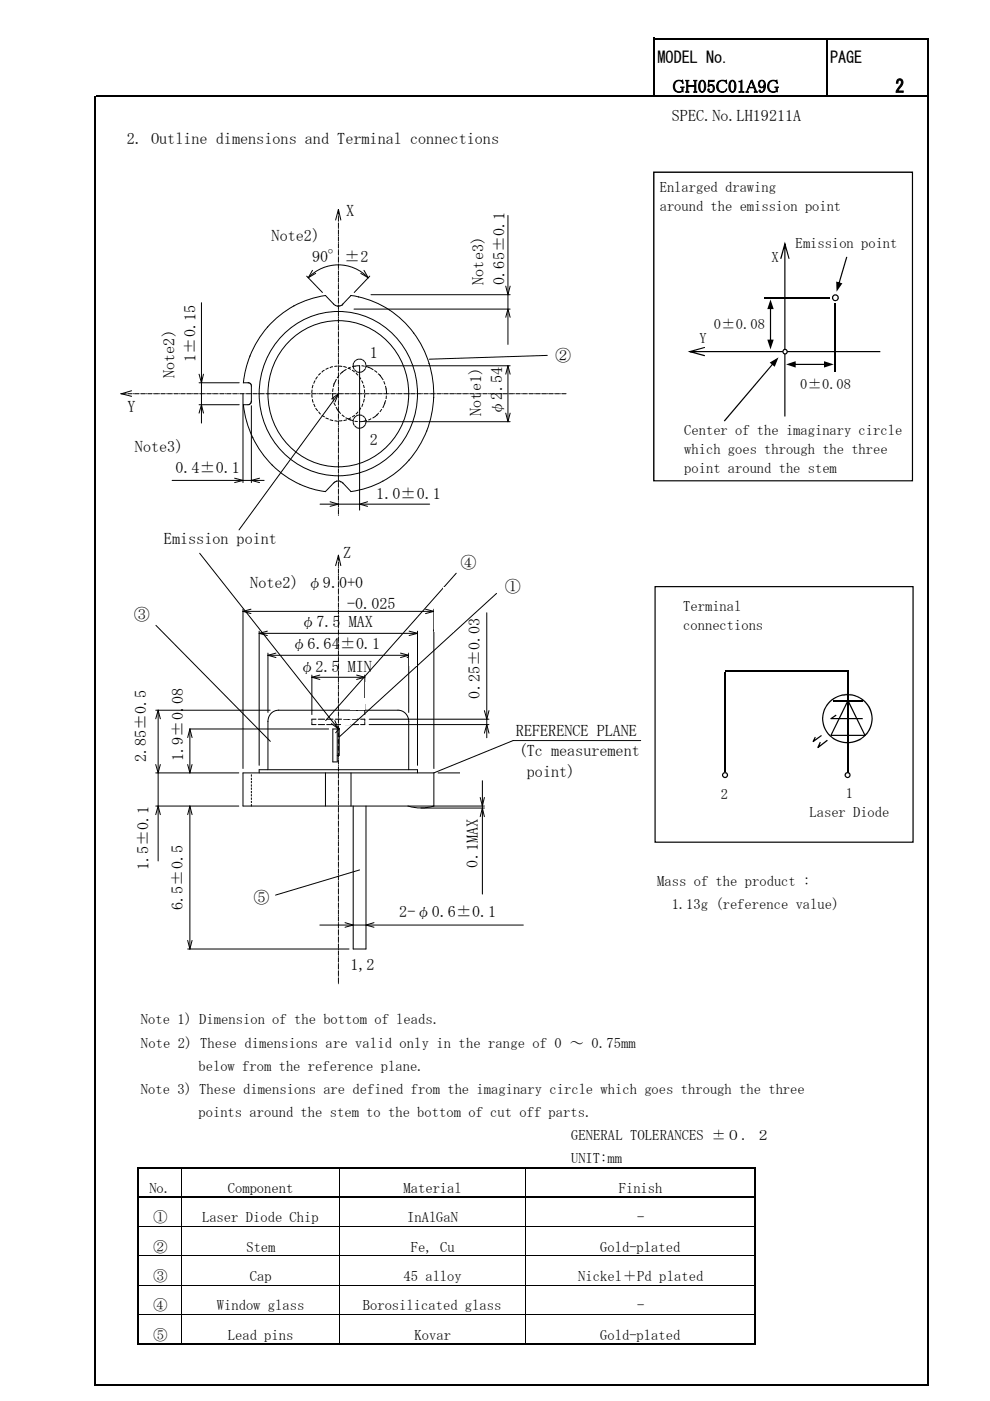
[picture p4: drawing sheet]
<svg xmlns="http://www.w3.org/2000/svg" width="210mm" height="297mm" viewBox="0 0 210 297" stroke-linecap="round" stroke-linejoin="round" font-family="sans-serif">
<g fill="none" stroke="#000" stroke-width=".21">
<path d="M65 58.5l3.4 3.5M65.4 58.9a8.7 8.7 0 0 1 12.7 0M66.3 57.3l-.9 1.6M66.9 58l-1.5 .9M71.8 44.4v1M71.8 45.6h.1M71.8 45.9v.9M71.8 47v.1M71.8 47.3v1M71.8 48.5h.1M71.8 48.8v.9M71.8 49.9v.1"/>
<path d="M71.8 50.2v.9M71.8 51.4h.1M71.8 51.6v1M71.8 52.8v.1M71.8 53.1v.9M71.8 54.3h.1M71.8 54.6v.9M71.8 55.7v.1M71.8 56v.9M71.8 57.1v.1M71.8 57.4v1M71.8 58.6v.1"/>
<path d="M71.8 58.9v.9M71.8 44.4l.5 2.3M71.8 44.4l-.6 2.3M76.5 58l1.6 .9M77.2 57.3l.9 1.6M78.4 58.5l-3.3 3.5M107.7 45.7v27.3M42.2 79.3l.5 1.9 .4-1.9M42.7 64.2v25.5M57.8 68.2a19.8 19.8 0 0 1 11.2-5.5l1.7 1.8a1.33 1.33 0 0 0 2 0l1.7-1.8a21 21 0 0 1 16.3 27.9 20.2 20.2 0 0 1-16.3 13.6l-1.8-1.9a1.32 1.32 0 0 0-1.9 .1l-1.7 1.8a20.6 20.6 0 0 1-17.4-18.4h1.3l.3-.4 .1-3.6a.65 .65 0 0 0-.7-.6h-1a21.4 21.4 0 0 1 6.2-13zM60.4 70.6a16.6 16.6 0 0 1 27.5 8 17.3 17.3 0 0 1-16.1 22.3 17.3 17.3 0 0 1-15.7-23.8 17.5 17.5 0 0 1 4.3-6.5zM61.2 72.5a14.8 14.8 0 0 1 15-3.8 14.8 14.8 0 0 1 10.2 11.6 15.2 15.2 0 0 1-17.7 18.4 15.7 15.7 0 0 1-7.5-26.2z"/>
<path d="M67.3 79.9l-.3 .4M67.9 79.2l-.3 .3M68.7 78.5l-.4 .4M69.6 78.1l-.5 .2M70.5 77.8l-.5 .1M71.5 77.6l-.5 .1M71.8 60.1h.1M71.8 60.3v1M71.8 61.5v.1M71.8 61.8v.9M71.8 62.9v.1M71.8 63.2v1"/>
<path d="M71.8 64.4h.1M71.8 64.7v.9M71.8 65.8v.1M71.8 66.1v1M71.8 67.3v.1M71.8 67.6v.9M71.8 68.7v.1M71.8 69v.9M71.8 70.2h.1M71.8 70.4v1M71.8 71.6v.1M71.8 71.9v1"/>
<path d="M71.8 73.1h.1M71.8 73.4v.9M71.8 74.5h.1M71.8 74.8v.9M71.8 75.9v.1M71.8 76.2v1M71.8 77.4v.1M71.8 77.7v.9M71.8 78.9h.1M71.8 79.1v1M71.8 79.6l-.3 .5M72 77.6l.5 .1"/>
<path d="M72.9 77.7l.5 .2M73.4 78.4l-1.2 .9M73.9 78.1l.4 .2M74.3 77.9l-.5 .2M74.7 78.5l.4 .3M74.8 77.7l1.4-.1v30.6M74.9 77.8l.2 .4M74.9 77v.6M75.1 65.5h33.1M75.2 78.4l.4 .3M75.4 76.5l-.3 .3M75.5 79.1l.4 .4"/>
<path d="M75.7 78.9l.5 .1M76 76.2l-.4 .1M76.2 79.9l.3 .4M76.2 76.2h.5M76.8 77.6h.4M76.9 76.3l.4 .3M76.9 78.7l-.4 .2M77.4 76.8l.2 .5M77.4 78.2l-.3 .4M77.7 77.7l1.4 .7M78.7 62.5h29.5M79.5 78.6l.4 .3"/>
<path d="M80.2 79.3l1 1.2M107.2 67.3l.5-1.8 .5 1.8M107.2 60.7l.5 1.8 .5-1.8M107.7 77.6v11.8M107.7 77.6l-.5 1.7M107.7 77.6l.5 1.7M108.2 77.6h-30.6l-.1 .4M116 75.4l-25 .8M25.5 83.5h.1M25.7 83.5h.9M25.7 83.5l2.2 .5M26.9 83.5h.1"/>
<path d="M27.1 83.5h.9M27.9 82.8l-2.2 .7M28.3 83.5h.1M28.5 83.5h.9M29.7 83.5h.1M29.9 83.5h.9M31.1 83.5h.1M31.3 83.5h.9M32.5 83.5h.1M32.7 83.5h.9M33.8 83.5h.1M34.1 83.5h.9"/>
<path d="M35.2 83.5h.1M35.5 83.5h.9M36.6 83.5h.1M36.9 83.5h.9M38 83.5h.1M38.3 83.5h.9M39.4 83.5h.1M39.7 83.5h.9M40.8 83.5h.1M41.1 83.5h.9M42.2 85.8h8.5M42.2 81.2h8.5"/>
<path d="M42.2 87.6l.5-1.8 .4 1.8M42.2 83.5h.1M42.5 83.5h.9M43.6 83.5h.1M43.9 83.5h.9M45 83.5h.1M45.3 83.5h.8M46.4 83.5h.1M46.7 83.5h.8M47.8 83.5h.1M48 83.5h.9M49.2 83.5h.1"/>
<path d="M49.4 83.5h.9M50.6 83.5h.1M50.8 83.5h.9M51.5 83.5v18.8M51.9 83.5h.1M52.2 83.5h.9M53.3 86v16.3M53.3 83.5h.1M53.6 83.5h.9M54.7 83.5h.1M55 83.5h.9M56.1 83.5h.1"/>
<path d="M56.4 83.5h.9M57.5 83.5h.1M57.8 83.5h.9M58.9 83.5h.1M59.2 83.5h.9M60.3 83.5h.1M60.6 83.5h.9M61.7 83.5h.1M62 83.5h.9M63.1 83.5h.1M63.4 83.5h.9M64.5 83.5h.1"/>
<path d="M64.8 83.5h.9M65.9 83.5h.1M66.1 83.7l.1 .5M66.2 82.7l-.1 .5M66.2 83.5h.9M66.3 84.8l.1 .5M66.3 81.7l-.1 .5M66.5 85.7l.3 .5M66.8 80.8l-.3 .4M67 86.6l.3 .4M67.3 83.5h.1M67.6 83.5h.9"/>
<path d="M67.6 87.4l.3 .4M68.3 88.1l.4 .2M68.7 83.5h.1M69 83.5h.8M69.1 88.6l.5 .2M70 89l.5 .2M70.1 83.5h.1M70.4 83.5h.8M70.5 83.5l.2 1.5M70.6 82.5l-.1 .5M70.8 85.5l.3 .4M71 89.2l.5 .1"/>
<path d="M71.3 80.5l-.6 1.4M71.3 86.4l.9 1.2M71.5 83.5h.1M71.8 80.3h.1M71.8 80.6v.9M71.8 81.7v.1M71.8 82v1M71.8 83.2h.1M71.8 83.5v.9M71.8 84.6v.1M71.8 84.9v1M71.8 86.1h.1"/>
<path d="M71.8 86.4v.9M71.8 87.5v.1M71.8 87.8v.9M71.8 89h.1M71.8 89.2v1M71.8 90.4v.1M71.8 90.7v1M71.8 91.9h.1M71.8 92.2v.9M71.8 93.3h.1M71.8 93.6v.9M71.8 94.7v.1"/>
<path d="M71.8 95v1M71.8 96.2v.1M71.8 96.5v.9M71.8 97.7h.1M71.8 97.9v.9M71.8 99.1h.1M71.8 99.4v.9M71.8 83.5h.8M71.8 83.5l-21.1 28.9M71.8 83.5l-1.5 1.1M71.8 83.5l-.8 1.7M72.5 89.2h-.5"/>
<path d="M72.6 88l.3 .3M72.9 83.5h.1M73.2 83.5h.8M73.4 88.6l1.4 .6M73.4 89l-.5 .2M74.3 83.5h.1M74.3 88.6l-.4 .2M74.5 83.5h.9M74.9 89.6l.2 .5M74.9 88.9v.5M75.1 88.1l-.3 .2M75.2 90.3l.4 .3"/>
<path d="M75.3 89.3l.4 .1M75.4 88.3l-.3 .4M75.6 83.5h.1M75.7 90.7l.5 .1M75.9 87.4l-.4 .4M75.9 83.5h.9M76 88l-.4 .2M76.2 88l.5 .1M76.5 86.5l-.3 .5M76.7 80.8l.2 .4M76.9 85.7l-.1 .4M76.9 88.2l.4 .3"/>
<path d="M76.9 90.6l-.4 .2M77 83.5h.1M77.1 81.7l.1 .5M77.2 84.7l-.1 .5M77.3 82.7v.5M77.3 83.5h.9M77.3 83.7v.5M77.4 88.7l.2 .4M77.4 90.1l-.3 .4M77.6 89.4h30.6M77.6 89.4l-.1 .5M77.7 89.2l-1.5 .2"/>
<path d="M78.4 83.5h.1M78.6 88.8l-.4 .2M78.7 83.5h.9M79.8 83.5h.1M80.1 83.5h.9M80.2 87.6l-1.1 1M80.9 86.8l-.3 .4M81.2 83.5h.1M81.4 80.9l.2 .5M81.5 83.5h.9M81.7 85l-.5 1.4M81.7 81.9l.3 1.6"/>
<path d="M81.9 84v.5M82.6 83.5h.1M82.9 83.5h.9M84 83.5h.1M84.3 83.5h.9M85.4 83.5h.1M85.7 83.5h.9M86.8 83.5h.1M87.1 83.5h.9M88.2 83.5h.1M88.5 83.5h.9M89.6 83.5h.1"/>
<path d="M89.9 83.5h.9M91 83.5h.1M91.3 83.5h.9M92.4 83.5h.1M92.7 83.5h.9M93.8 83.5h.1M94.1 83.5h.9M95.2 83.5h.1M95.4 83.5h1M96.6 83.5h.1M96.8 83.5h.9M98 83.5h.1"/>
<path d="M98.2 83.5h.9M99.4 83.5h.1M99.6 83.5h.9M100.8 83.5h.1M101 83.5h.9M102.2 83.5h.1M102.4 83.5h.9M103.5 83.5h.1M103.8 83.5h.9M104.9 83.5h.1M105.2 83.5h.9M106.3 83.5h.1"/>
<path d="M106.6 83.5h.9M107.2 87.6l.5 1.8M107.7 83.5h.1M108 83.5h.9M108.2 87.6l-.5 1.8M109.1 83.5h.1M109.4 83.5h.9M110.5 83.5h.1M110.8 83.5h.9M111.9 83.5h.1M112.2 83.5h.9M113.3 83.5h.1"/>
<path d="M113.5 83.5h1M114.7 83.5h.1M114.9 83.5h1M116.1 83.5h.1M116.3 83.5h1M117.5 83.5h.1M117.7 83.5h.9M118.9 83.5h.1M119.1 83.5h.9M36.5 101.9h19.5M42.3 117.3l29.4 37.2M49.7 101.4l1.8 .5-1.8 .4"/>
<path d="M55 101.4l-1.7 .5 1.7 .4M67.9 106.9h23.2M70 106.4l1.8 .5-1.8 .5M71.8 100.5v.1M71.8 100.8v1M71.8 102h.1M71.8 102.3v.9M71.8 103.4v.1M71.8 103.7v.9M71.8 104.9h.1M71.8 105.2v.9M71.8 106.3v.1"/>
<path d="M71.8 106.6v.9M71.8 107.8h.1M71.8 108v1M71.8 109.2v.1M71.8 117.7v1M71.8 118.9h.1M71.8 119.2v.9M71.8 117.7l-.6 2.2M71.8 117.7l.5 2.2M77.9 106.4l-1.7 .5 1.7 .5M33.1 132.6l24.2 24.6M51.5 129.2v33.7"/>
<path d="M51.5 129.6h40.5M51.5 129.6l1.7 .5M53.2 129.2l-1.7 .4M54.9 133.8v28.5M54.9 134.3h33.6M54.9 134.3l1.8 .4M56.7 133.8l-1.8 .5M56.8 138.5v12.5M56.8 138.9h29.9M56.8 138.9l1.7 .5M58.5 138.5l-1.7 .4M71.8 120.3v.1"/>
<path d="M71.8 120.6v.9M71.8 121.8h.1M71.8 122v1M71.8 123.2v.1M71.8 123.5v.9M71.8 124.7h.1M71.8 124.9v1M71.8 126.1v.1M71.8 126.4v.9M71.8 127.5v.1M71.8 127.8v1M71.8 129h.1"/>
<path d="M71.8 129.3v.9M71.8 130.4v.1M71.8 130.7v1M71.8 131.9v.1M71.8 132.2v.9M71.8 133.3v.1M71.8 133.6v.9M71.8 134.8h.1M71.8 135v1M71.8 136.2v.1M71.8 136.5v1M71.8 137.7h.1"/>
<path d="M71.8 138v.9M71.8 139.1h.1M71.8 139.4v.9M84.9 138.5l1.8 .4M86.7 138.5v12.5M86.7 138.9l-1.8 .5M86.7 133.8l1.8 .5M88.5 133.8v28.5M88.5 134.3l-1.8 .4M90.2 129.2l1.8 .4M92 129.2v33.7M92 129.6l-1.8 .5"/>
<path d="M96.7 121.5l-27.7 31.3M99.5 125.7l-28.3 29.7M103.2 129.9v26.5M105.3 125.8l-33.3 30.4M33 150.6h24.3M33.5 150.6v31.9M33.5 150.6l-.5 1.8M33.5 150.6l.5 1.8M40.3 154.6h29.4M40.3 154.6v9.3M40.3 154.6l-.5 1.8M40.3 154.6l.4 1.8"/>
<path d="M66.1 143.6h11.2M66.1 143.6l1.7 .5M66.1 143.1v8.4M66.1 153.2v.4h.9M67 152.5h-.9v.4M67.5 152.5h1.3M67.5 153.6h1.3M67.8 143.1l-1.7 .5M69.3 152.5h1.3M69.3 153.6h1.3M70.3 153.4l1.4 1.1M71 152.8l.7 1.7"/>
<path d="M71.1 152.5h1.3M71.1 153.6h1.3M71.5 154.6v6.9h-.9v-6.9h1.3v5.5h-.4M71.8 140.6h.1M71.8 140.8v1M71.8 142v.1M71.8 142.3v.9M71.8 143.5h.1M71.8 143.7v1M71.8 144.9h.1M71.8 145.2v.9M71.8 146.3v.1"/>
<path d="M71.8 146.6v1M71.8 147.8h.1M71.8 148.1v.9M71.8 149.2v.1M71.8 149.5v1M71.8 150.7h.1M71.8 151v.9M71.8 152.1v.1M71.8 152.4v.9M71.8 153.6h.1M71.8 153.9v.9M71.8 155v.1"/>
<path d="M71.8 155.3v1M71.8 156.5h.1M71.8 156.8v.9M71.8 157.9v.1M71.8 158.2v.9M71.8 159.4h.1M71.8 159.6v1M72.9 152.5h1.3M72.9 153.6h1.3M74.7 152.5h1.3M74.7 153.6h1.3M75.6 143.1l1.7 .5"/>
<path d="M76.5 152.5h.8v.4M77.3 143.6l-1.7 .5M77.3 143.1v8.4M77.3 153.2v.4h-.8M78.3 152.5h25.4M78.3 153.6h25.4M102.7 150.7l.5 1.8 .5-1.8M102.7 155.4l.5-1.8 .5 1.8M135.8 157h-27l-16.8 6.9M33 170.9h17.6M33 163.9h17.6M33 162.1l.5 1.8 .5-1.8"/>
<path d="M33 172.7l.5-1.8 .5 1.8M39.8 162.1l.5 1.8M40.3 170.9v30.3M40.3 170.9l-.5 1.8M40.3 170.9l.4 1.8M40.7 162.1l-.4 1.8M53.3 164.3v.3M53.3 165v.3M53.3 165.6v.4M53.3 166.4v.3M53.3 167v.4M53.3 167.8v.3"/>
<path d="M53.3 168.4v.4M53.3 169.2v.3M53.3 169.9v.3M53.3 170.6v.3M54.9 163.9v-.7h33.6v.7M56.8 163.2v-10.3a2.3 2.3 0 0 1 2.3-2.3h25.3a2.31 2.31 0 0 1 2.3 2.3v10.3M69 163.9v7M71.8 160.8v.1M71.8 161.1v.9M71.8 162.3h.1M71.8 162.6v.9M71.8 163.7h.1"/>
<path d="M71.8 164v.9M71.8 165.1v.1M71.8 165.4v1M71.8 166.6h.1M71.8 166.9v.9M71.8 168.1h.1M71.8 168.3v.9M71.8 169.5h.1M71.8 169.8v.9M71.8 170.9v.1M71.8 171.2v1M71.8 172.4h.1"/>
<path d="M71.8 172.7v.9M71.8 173.8v.1M71.8 174.1v.9M71.8 175.3h.1M71.8 175.6v.9M71.8 176.7v.1M71.8 177v.9M71.8 178.2h.1M71.8 178.4v1M71.8 179.6v.1M71.8 179.9v.9M74.4 163.9v7"/>
<path d="M74.9 170.9v30.3h2.7v-30.3M89.2 171.3h13.5M92 163.9l-.1 7a9.1 9.1 0 0 1-5.4 0M92 163.9h-40.5v7h51.2M92.9 163.9h46.3M101.8 169.1l.5 1.8 .4-1.8M101.8 173.1l.5-1.8 .4 1.8M102.3 165.5v24.1M39.8 199.4l.5 1.8M40.7 199.4l-.4 1.8M67.8 196.1h43.2M71.8 181.1h.1"/>
<path d="M71.8 181.4v.9M71.8 182.5h.1M71.8 182.8v.9M71.8 183.9v.1M71.8 184.2v1M71.8 185.4v.1M71.8 185.7v.9M71.8 186.9h.1M71.8 187.1v.9M71.8 188.3h.1M71.8 188.6v.9M71.8 189.7v.1"/>
<path d="M71.8 190v1M71.8 191.2h.1M71.8 191.5v.9M71.8 192.6v.1M71.8 192.9v.9M71.8 194.1h.1M71.8 194.4v.9M71.8 195.5v.1M71.8 195.8v.9M71.8 197h.1M71.8 197.2v1M71.8 198.4v.1"/>
<path d="M71.8 198.7v.9M71.8 199.9h.1M73.2 195.6l1.7 .5-1.7 .5M76.2 184.4l-17.8 5.4M79.3 195.6l-1.7 .5 1.7 .5M39.8 201.2h34.2M71.8 200.2v.9M71.8 201.3h.1M71.8 201.6v.9M71.8 202.7v.1M71.8 203v1M71.8 204.2v.1"/>
<path d="M71.8 204.5v.9M71.8 205.7h.1M71.8 205.9v.9M71.8 207.1h.1M71.8 207.3v1M71.8 208.5v.1M38.5 247.7v5.9M38.5 254v30.7M72 247.7v5.9M72 254v30.7M111.4 247.7v5.9M111.4 254v30.7"/>
<path d="M29.5 260h130.4M29.5 266.3h130.4M29.5 272.5h130.4M29.5 278.7h130.4"/>
</g>
<path d="M138.8 8v12.6M138.9 8.2h57.9M175.3 8.3v12.3M196.7 8.3v285.5M20.2 20.3v273.5M20.3 20.4h176.5M29.3 247.4v37.7M29.5 247.6h130.8M29.5 253.8h130.8M160.1 247.7v37.4M20.3 293.6h176.5M29.5 284.9h130.8" fill="none" stroke="#000" stroke-width=".34"/>
<path d="M97.5 162h42.4v2.5h-42.4z" fill-rule="evenodd" fill="#fff"/>
<g fill="#000">
<path d="M166.3 51.7h.2v36.6h-.2zM166.4 51.2l1 3.5-.1 .2-1-3.2h.2l-.8 3.1-.2 .1-.1-.2z"/>
<path d="M176.4 63.1a.75 .75 0 0 1 1.5 0 .75 .75 0 0 1-1.5 0zM176.6 63.1a.5 .5 0 0 0 1 0 .5 .5 0 0 0-1 0z"/>
<path d="M146.3 74.4v.3h40.3v-.3zM145.8 74.5l3.5 1 .2-.1-.1-.1-3.1-.9v.3l3.1-.9v-.2z"/>
</g>
<circle cx="166.5" cy="74.6" r=".48" fill="#fff"/>
<g fill="#000">
<path d="M138.5 36.4h55.1v65.7h-55.1zM138.6 36.7l.2-.2v65.4l-.2-.1h54.9l-.2 .1v-65.4l.2 .2z"/>
<path d="M179.4 54.4l-1.7 5.8h.3l1.7-5.7zM177.3 59.7l.1 2.1 1.2-1.7z"/>
<path d="M163.2 65.2h.3v7.1h-.3zM163.4 63.5l.6 2h-1.3zM162.7 72h1.3l-.6 2.1z"/>
<path d="M163.8 77l-10.3 12.2 .2 .2 10.3-12.3zM163.2 76.9l1.1 .9 .8-2z"/>
<path d="M165.9 74.6a.6 .6 0 0 1 1.2 0 .6 .6 0 0 1-1.2 0zM166.2 74.6a.33 .33 0 0 0 .6 0 .33 .33 0 0 0-.6 0z"/>
<path d="M168.4 77.1v.3h6.6v-.3zM174.7 76.6v1.3l2.1-.6zM166.7 77.3l2 .6v-1.3z"/>
<path d="M138.8 124.2h54.9v54.5h-54.9zM138.9 124.5l.1-.1v54.2l-.1-.2h54.7l-.1 .2v-54.2l.1 .1z"/>
</g>
<path d="M162 63.2h13.8M177 64.3v14.4M179.7 142.2v21.9" fill="none" stroke="#000" stroke-width=".25"/>
<circle cx="153.7" cy="164.3" r=".51" fill="#fff"/>
<path d="M153.1 164.3a.65 .65 0 0 1 1.3 0 .65 .65 0 0 1-1.3 0zM153.3 164.3a.4 .4 0 0 0 .8 0 .4 .4 0 0 0-.8 0z" fill="#000"/>
<circle cx="179.7" cy="164.3" r=".51" fill="#fff"/>
<g fill="#000">
<path d="M179.7 148.5h.2l3.6 7.5h-7.3v-.2h7.2l-.1 .2-3.6-7.4h.2l-3.6 7.4-.2-.1zM176.1 152.3l1.1-.8 .2 .2-1.2 .8v-.3h6.7v.3h-6.7z"/>
<path d="M175.9 148.7a5.3 5.3 0 0 1 7.4-.2 5.3 5.3 0 0 1 .2 7.5 5.3 5.3 0 0 1-7.5 .2 5.3 5.3 0 0 1-.1-7.5zM176.1 148.8a5.1 5.1 0 0 0 .8 7.8 5.1 5.1 0 0 0 7.5-2.3 5.1 5.1 0 0 0-2-6.1 5.1 5.1 0 0 0-6.3 .6z"/>
<path d="M179.1 164.3a.65 .65 0 0 1 1.3 0 .65 .65 0 0 1-1.3 0zM179.3 164.3a.4 .4 0 0 0 .8 0 .4 .4 0 0 0-.8 0z"/>
</g>
<path d="M153.7 142.2h26M176.7 148.5h6.2" fill="none" stroke="#000" stroke-width=".25"/>
<g fill="#fff">
<path d="M173.6 156.4l1.1-.5-1.8 1.3z"/>
<path d="M174.1 157.5l1.3-.3-1.7 1.3z"/>
</g>
<path d="M172.8 156.2l.2 .1-.4 1-.3-.2 1.8-1.3 .1 .2-1.8 1.3-.1-.2zM173.8 157.3l.2 .1-.4 1.1-.2-.1 1.9-1.6 .2 .3-2.1 1.5-.1-.2z" fill="#000"/>
<g fill="#fff">
<path d="M147.4 156.7l1-.5-1.7 1.2z"/>
<path d="M147.9 157.8l1.3-.4-1.7 1.3z"/>
</g>
<path d="M153.7 142.5v21.1" fill="none" stroke="#000" stroke-width=".25"/>
<g fill="#fff">
<path d="M117.2 166.2l15.6-7 2.2 4.8-15.7 6.9z"/>
<path d="M77.9 146.7l6.4-6 1.6 1.7-6.4 6z"/>
<path d="M94.1 124.5h5.8v6.1h-5.8z" fill-rule="evenodd"/>
<path d="M92.1 128.7h4.1v5.2h-4.1z" fill-rule="evenodd"/>
<path d="M88.7 133.1h3.2v4.7h-3.2z" fill-rule="evenodd"/>
<path d="M86.9 136.5h1.5v4.7h-1.5z" fill-rule="evenodd"/>
<path d="M77.5 144.5h1.5v4.7h-1.5z" fill-rule="evenodd"/>
<path d="M83.7 139.6h2.8v3h-2.8z" fill-rule="evenodd"/>
<path d="M74.1 148.1h3.2v2.4h-3.2z" fill-rule="evenodd"/>
<path d="M72.6 150.8h3.1v1.6h-3.1z" fill-rule="evenodd"/>
<path d="M72.3 152.7h1.9v.9h-1.9z" fill-rule="evenodd"/>
<path d="M72.1 153.8h1v.8h-1z" fill-rule="evenodd"/>
</g>
<g font-size="3.8">
<text x="142.5" y="19.6">GH05C01A9G</text>
<text x="189.8" y="19.6">2</text>
</g>
<g font-size="3.4">
<text x="139.4" y="13.4">MODEL No.</text>
<text x="176" y="13.4">PAGE</text>
<text x="142.5" y="25.7">SPEC.No.LH19211A</text>
<text x="26.9" y="30.6">2. Outline dimensions and Terminal connections</text>
<text x="73.4" y="45.8">X</text>
<text x="57.6" y="51">Note2)</text>
<text x="66.2" y="55.5">90°±2</text>
<text x="102.5" y="60.4" transform="rotate(-90 102.5 60.4)">Note3)</text>
<text x="107" y="60.4" transform="rotate(-90 107 60.4)">0.65±0.1</text>
<text x="41.4" y="76.7" transform="rotate(-90 41.4 76.7)">1±0.15</text>
<text x="78.4" y="75.9">1</text>
<text x="117.7" y="76.5">②</text>
<text x="37" y="80.1" transform="rotate(-90 37 80.1)">Note2)</text>
<text x="27" y="87.4">Y</text>
<text x="102" y="88.1" transform="rotate(-90 102 88.1)">Note1)</text>
<text x="106.5" y="88.1" transform="rotate(-90 106.5 88.1)">φ2.54</text>
<text x="28.6" y="95.9">Note3)</text>
<text x="78.4" y="94.3">2</text>
<text x="37.2" y="100.3">0.4±0.1</text>
<text x="79.8" y="105.9">1.0±0.1</text>
<text x="34.8" y="115.4">Emission point</text>
<text x="72.8" y="118.2">Z</text>
<text x="53" y="124.7">Note2) φ9.0+0</text>
<text x="97.6" y="120.4">④</text>
<text x="107" y="125.5">①</text>
<text x="28.4" y="131.5">③</text>
<text x="73.6" y="129.2">-0.025</text>
<text x="61.8" y="137.7">φ6.64±0.1</text>
<text x="63.7" y="133">φ7.5 MAX</text>
<text x="63.5" y="142.5">φ2.5 MIN</text>
<text x="101.7" y="148.1" transform="rotate(-90 101.7 148.1)">0.25±0.03</text>
<text x="109.4" y="156">REFERENCE PLANE</text>
<text x="31" y="161.6" transform="rotate(-90 31 161.6)">2.85±0.5</text>
<text x="38.8" y="161.3" transform="rotate(-90 38.8 161.3)">1.9±0.08</text>
<text x="110" y="160.4">(Tc measurement</text>
<text x="111.7" y="164.8">point)</text>
<text x="31.5" y="184.5" transform="rotate(-90 31.5 184.5)">1.5±0.1</text>
<text x="101.3" y="183.9" transform="rotate(-90 101.3 183.9)">0.1MAX</text>
<text x="53.7" y="191.5">⑤</text>
<text x="38.8" y="192.9" transform="rotate(-90 38.8 192.9)">6.5±0.5</text>
<text x="84.7" y="194.4">2-φ0.6±0.1</text>
<text x="74.3" y="205.6">1,2</text>
</g>
<g font-size="3.1">
<text x="139.9" y="40.8">Enlarged drawing</text>
<text x="139.9" y="44.8">around the emission point</text>
<text x="168.7" y="52.5">Emission point</text>
<text x="163.6" y="55.5">X</text>
<text x="151.4" y="69.7">0±0.08</text>
<text x="148.3" y="72.7">Y</text>
<text x="169.7" y="82.5">0±0.08</text>
<text x="145.1" y="92.3">Center of the imaginary circle</text>
<text x="145.1" y="96.4">which goes through the three</text>
<text x="145.1" y="100.4">point around the stem</text>
<text x="144.9" y="129.5">Terminal</text>
<text x="144.9" y="133.5">connections</text>
<text x="152.9" y="169.4">2</text>
<text x="171.6" y="173.2">Laser Diode</text>
<text x="179.3" y="169.2">1</text>
<text x="139.4" y="187.7">Mass of the product :</text>
<text x="142.4" y="192.7">1.13g (reference value)</text>
<text x="29.9" y="217.2">Note 1) Dimension of the bottom of leads.</text>
<text x="29.9" y="222.1">Note 2) These dimensions are valid only in the range of 0 ～ 0.75mm</text>
<text x="42.1" y="227">below from the reference plane.</text>
<text x="29.9" y="231.9">Note 3) These dimensions are defined from the imaginary circle which goes through the three</text>
<text x="42.1" y="236.9">points around the stem to the bottom of cut off parts.</text>
<text x="121.1" y="241.8">GENERAL TOLERANCES ±０．２</text>
<text x="121.1" y="246.7">UNIT:mm</text>
<text x="31.7" y="252.9">No.</text>
<text x="48.3" y="252.9">Component</text>
<text x="85.6" y="252.9">Material</text>
<text x="131.2" y="252.9">Finish</text>
<text x="32.5" y="259.1">①</text>
<text x="42.8" y="259.1">Laser Diode Chip</text>
<text x="86.3" y="259.1">InAlGaN</text>
<text x="135.1" y="259.1">-</text>
<text x="32.5" y="265.3">②</text>
<text x="52.2" y="265.3">Stem</text>
<text x="87.1" y="265.3">Fe, Cu</text>
<text x="127.3" y="265.3">Gold-plated</text>
<text x="32.5" y="271.6">③</text>
<text x="53" y="271.6">Cap</text>
<text x="85.6" y="271.6">45 alloy</text>
<text x="122.6" y="271.6">Nickel＋Pd plated</text>
<text x="32.5" y="277.8">④</text>
<text x="46" y="277.8">Window glass</text>
<text x="76.9" y="277.8">Borosilicated glass</text>
<text x="135.1" y="277.8">-</text>
<text x="32.5" y="284">⑤</text>
<text x="48.3" y="284">Lead pins</text>
<text x="87.9" y="284">Kovar</text>
<text x="127.3" y="284">Gold-plated</text>
</g>
</svg>
